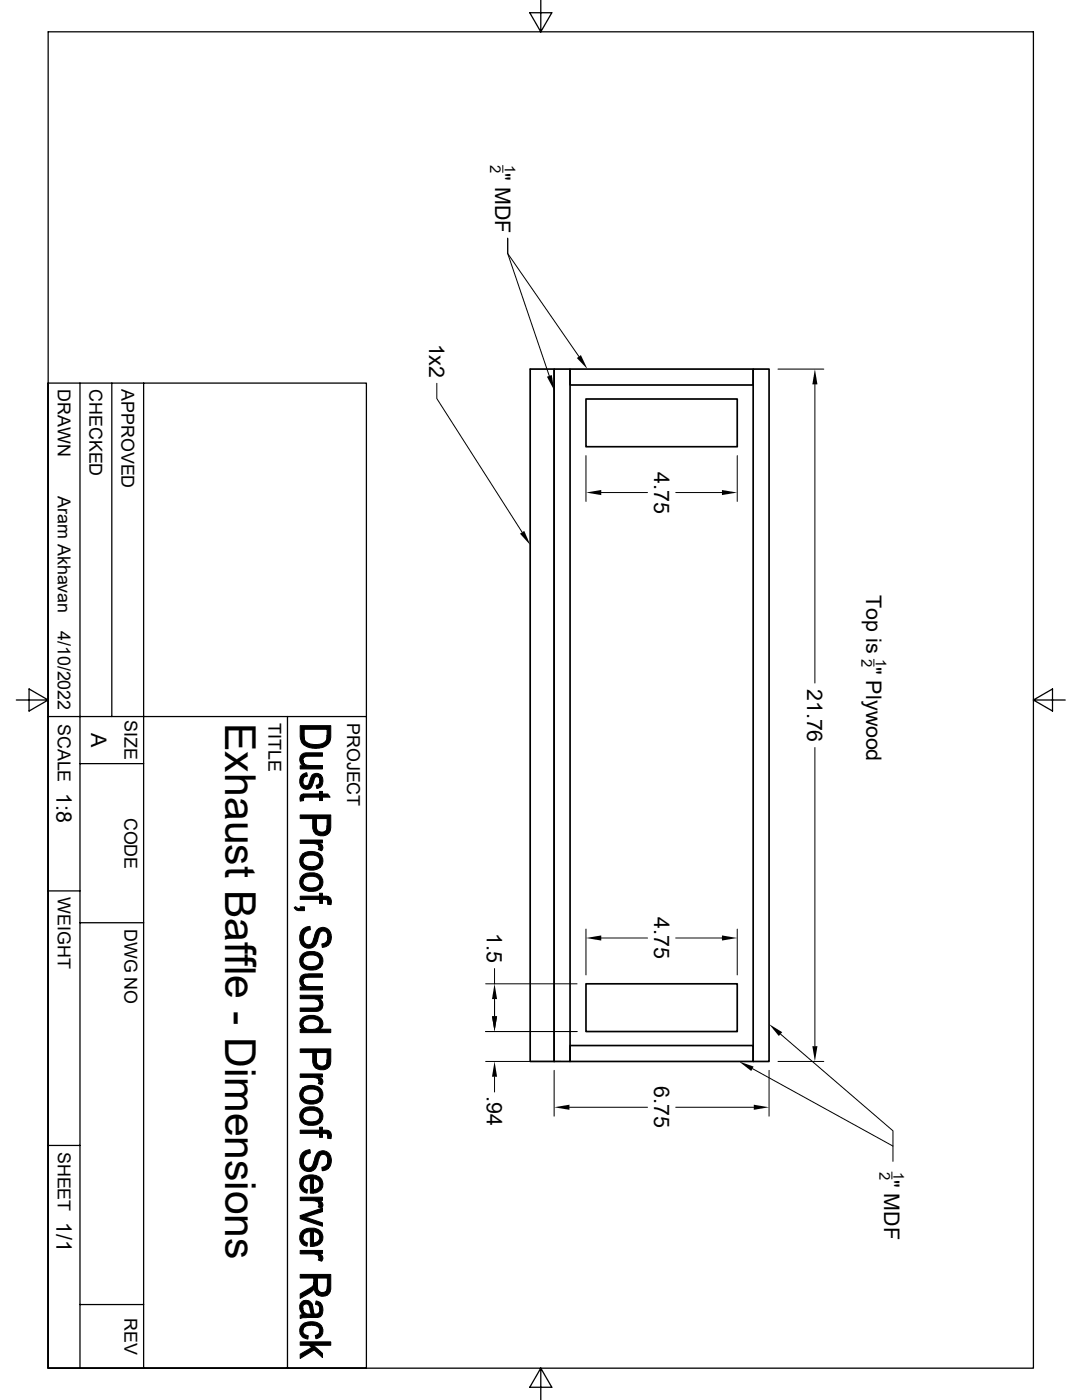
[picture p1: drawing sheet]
<svg xmlns="http://www.w3.org/2000/svg" width="216mm" height="279mm" viewBox="0 0 216 279" stroke-linecap="round" stroke-linejoin="round" font-family="sans-serif">
<path d="M105.8 73.7h4.8v138.1h-4.8zM110.6 73.7h3.1v138.1h-3.1zM113.7 73.7h36.6v3.1h-36.6zM116.9 79.6h30.2v9.6h-30.2zM150.3 73.7h3.2v138.1h-3.2zM116.9 196.3h30.2v9.6h-30.2zM113.7 208.7h36.6v3.1h-36.6z" fill="none" stroke="#000" stroke-width=".34"/>
<g fill="none" stroke="#000" stroke-width=".25">
<path d="M9.6 6.4h196.6v266.6h-196.6zM107.9 0v6.4l2.2-3.9h-4.4l2.2 3.9M9.6 76.5h63.5v196.5h-63.5zM16 76.5v196.5M22.3 76.5v66.5M28.7 76.5v196.5M3.3 139.7h6.3l-3.8 2.2v-4.4l3.8 2.2M206.2 139.7l3.8-2.2v4.4l-3.8-2.2h6.4M9.6 143h63.5M16 152.4h12.7M57.4 143v130M9.6 177.8h6.4"/>
<path d="M16 184.1h12.7M9.6 228.6h6.4M16 260.3h12.7M107.9 273l-2.2 3.9h4.4l-2.2-3.9v6.4"/>
</g>
<g fill="#000" stroke="#000" stroke-width=".2">
<path d="M60.1 158.7l.4-.2 .1 1.3-.7 .1v-.7z" fill-rule="evenodd"/>
<path d="M60.5 151.7l.1 .6v.5l-.2-.1z" fill-rule="evenodd"/>
<path d="M60.4 154.6l.8-.4 .1 .7a.94 .94 0 0 0-.9 1z" fill-rule="evenodd"/>
<path d="M60.2 154.7l.2-.1v1.3a.7 .7 0 0 0 .7 .9 .7 .7 0 0 0 .7-.8 1.58 1.58 0 0 1 1.5-1.7l.5 .3v1.2a.6 .6 0 0 0-.5-.8 .6 .6 0 0 0-.6 .7 1.85 1.85 0 0 1-1.5 1.8 1.73 1.73 0 0 1-1-2.8z" fill-rule="evenodd"/>
<path d="M60.2 150.5l.8-.3h3.3v.7h-2.8a.87 .87 0 0 0-1 .8l-.1 1a1.46 1.46 0 0 1-.2-2.2z" fill-rule="evenodd"/>
<path d="M59.9 152.8h.7v-.5a1.48 1.48 0 0 0 1.4 .5h2.3v.7h-4.4z" fill-rule="evenodd"/>
<path d="M63.8 154.6a1.62 1.62 0 0 1-.5 2.8l-.2-.7a.74 .74 0 0 0 .7-.9z" fill-rule="evenodd"/>
<path d="M60.6 145.5v1.2a1.8 1.8 0 0 0 2.2 1.9 2.17 2.17 0 0 0 2.4-1.1l.1-.8 .1 1.9a4.2 4.2 0 0 1-4.8 0z" fill-rule="evenodd"/>
<path d="M60.5 158.5h3.3v-.6h.5v.6h1.1l.5 .6h-1.6v.7h-.5v-.7h-2.8l-.4 .1-.1 .3z" fill-rule="evenodd"/>
<path d="M59.9 144.8h6.1v2.4l-.3 .9-.3 .5-.1-3.1h-4.7v3.1l-.4-.5-.3-.7z" fill-rule="evenodd"/>
<path d="M60.3 170.6l.1-.2v1.4a1.61 1.61 0 0 0 2.1 1.1l.7-.1a.92 .92 0 0 0 .6-1v1.3a2.85 2.85 0 0 1-3.8-.5l-.2-1.1z" fill-rule="evenodd"/>
<path d="M60.3 174.8l.1-.1v1.3a1.69 1.69 0 0 0 2.3 1.2l.3-.1a1.01 1.01 0 0 0 .8-1.1v1.4a2.68 2.68 0 0 1-3.9-.7l-.1-1z" fill-rule="evenodd"/>
<path d="M59.9 167.6h4.4v.6h-.6v.9a1.24 1.24 0 0 0-1.5-.8h-2.3z" fill-rule="evenodd"/>
<path d="M63.7 168.2a.95 .95 0 0 1 .5 1.6l-.7-.3 .2-.4z" fill-rule="evenodd"/>
<path d="M60.5 170.3a2.76 2.76 0 0 1 3.8 .7l.1 .6v.7l-.6 .8v-1.3a1.43 1.43 0 0 0-1.9-1.2l-.6 .2a1.17 1.17 0 0 0-.9 1z" fill-rule="evenodd"/>
<path d="M60.5 174.6a2.9 2.9 0 0 1 3.6 .4 1.79 1.79 0 0 1-.3 2.4v-1.4a1.43 1.43 0 0 0-1.9-1.1l-1 .3-.4 .4-.1 .4z" fill-rule="evenodd"/>
<path d="M63.1 163.4v1.4a1.1 1.1 0 0 0 1.1 1.3 1.1 1.1 0 0 0 1.1-1.3v1.7l-.7 .3h-.7l-.7-.3h-.2z" fill-rule="evenodd"/>
<path d="M59.9 178.9h3.9v-.6h.5v.6h1.1v1.2a.51 .51 0 0 0-.7-.6h-.4v.8h-.5v-.8h-3.9z" fill-rule="evenodd"/>
<path d="M59.9 162.6h6.1v2.6l-.3 .9-.4 .4v-3.1h-2.2l-.1 3.1-.4-.5-.2-.7v-1.9h-2.5z" fill-rule="evenodd"/>
<path d="M65.4 178.9a1.24 1.24 0 0 1 .6 1.7l-.6-.1z" fill-rule="evenodd"/>
<path d="M60.5 195.9l.1 .5v.6l-.2-.1z" fill-rule="evenodd"/>
<path d="M58.7 181.1l.3-.2 .5 .4 .4 .1v-.4h.8v.7h-.8a1.03 1.03 0 0 1-1.2-.6z" fill-rule="evenodd"/>
<path d="M60.5 185.4l.5-.4 .8-.1 .1 .6a1.52 1.52 0 0 0-1.4 1.7z" fill-rule="evenodd"/>
<path d="M60.3 190.5l.1-.1v1.3a1.69 1.69 0 0 0 2.3 1.2l.3-.1a1.01 1.01 0 0 0 .8-1.1v1.4a2.85 2.85 0 0 1-3.8-.5l-.2-1.2z" fill-rule="evenodd"/>
<path d="M63.7 199.2l.1 .1v1.1z" fill-rule="evenodd"/>
<path d="M60.2 194.7l.7-.3h3.4v.6h-2.8a.87 .87 0 0 0-1 .9l-.1 1a1.46 1.46 0 0 1-.2-2.2z" fill-rule="evenodd"/>
<path d="M59.9 197h.7v-.6a1.34 1.34 0 0 0 1.4 .5h2.3v.7h-4.4z" fill-rule="evenodd"/>
<path d="M59.9 198.6h4.4v.6h-.6v.7l-.4-.4-.6-.2h-2.8z" fill-rule="evenodd"/>
<path d="M60.5 190.3a2.9 2.9 0 0 1 3.6 .5 1.79 1.79 0 0 1-.3 2.3v-1.4a1.43 1.43 0 0 0-1.9-1.1l-1 .3-.4 .4-.1 .4z" fill-rule="evenodd"/>
<path d="M65.4 187v1.7l-.3 .2-.8 .2-.1-.7 .4-.1a1.08 1.08 0 0 0 .8-1.3z" fill-rule="evenodd"/>
<path d="M60.4 185.5l.1-.1v1.8a1.01 1.01 0 0 0 .7 1.3 1.01 1.01 0 0 0 1.3-.8 3.9 3.9 0 0 1 1.2-2.4 1.72 1.72 0 0 1 1.8 .2 1.72 1.72 0 0 1 .6 1.8l-.2 .8-.5 .6v-1.7a.92 .92 0 0 0-.7-1.2 .92 .92 0 0 0-1.1 .9 3.1 3.1 0 0 1-1.4 2.4 1.97 1.97 0 0 1-2-.6 1.97 1.97 0 0 1-.3-2.1l.1-.4z" fill-rule="evenodd"/>
<path d="M60.3 203.2h.1l.1 2.2a1.38 1.38 0 0 1-.2-2.2z" fill-rule="evenodd"/>
<path d="M60.3 217.3l.1-.2v1.4a1.61 1.61 0 0 0 2.1 1.1l.7-.1a.92 .92 0 0 0 .6-1v1.3a2.6 2.6 0 0 1-3.9-.8l-.1-.8z" fill-rule="evenodd"/>
<path d="M59.9 214.3h4.4v.6h-.6v.9a1.24 1.24 0 0 0-1.5-.8h-2.3z" fill-rule="evenodd"/>
<path d="M59.9 201.2h2.7a.91 .91 0 0 0 1.2-.8v-1.1a1.43 1.43 0 0 1 .5 1.8 1.43 1.43 0 0 1-1.7 .7h-2.7z" fill-rule="evenodd"/>
<path d="M60.5 203a2.81 2.81 0 0 1 3.8 .7l.1 .8-.1 .4-.5 .5v-1a1.57 1.57 0 0 0-2.1-1.1l-1 .5-.3 .6v-1.2z" fill-rule="evenodd"/>
<path d="M63.7 214.9a.95 .95 0 0 1 .5 1.6l-.7-.3 .2-.4z" fill-rule="evenodd"/>
<path d="M60.5 217a2.76 2.76 0 0 1 3.8 .7l.1 .6v.6l-.6 .9v-1.3a1.43 1.43 0 0 0-1.9-1.2l-.6 .2a1.17 1.17 0 0 0-.9 1z" fill-rule="evenodd"/>
<path d="M63.1 210.1v1.4a1.1 1.1 0 0 0 1.1 1.3 1.1 1.1 0 0 0 1.1-1.3v1.7l-.7 .3h-.7l-.7-.3-.2-.1z" fill-rule="evenodd"/>
<path d="M60.5 204.7v.1a2.3 2.3 0 0 0 2.8 .4l.4-.4 .1-.4v1h2.2v.7h-6.1v-.7h.6z" fill-rule="evenodd"/>
<path d="M59.9 209.3h6.1v2.6l-.3 .9-.4 .4v-3.1h-2.2l-.1 3-.4-.4-.2-.7v-1.9h-2.5z" fill-rule="evenodd"/>
<path d="M60.3 235.1l.1-.1v1.4a1.1 1.1 0 0 0 .9 1v.7a1.79 1.79 0 0 1-1-3z" fill-rule="evenodd"/>
<path d="M60.5 230l.5-.4 .8-.2 .1 .7a1.52 1.52 0 0 0-1.4 1.7z" fill-rule="evenodd"/>
<path d="M60.4 235a3.1 3.1 0 0 1 3.4 0v1.3a1.23 1.23 0 0 0-1.3-1.1v2.9h-.6v-2.9l-1.1 .3-.4 .9z" fill-rule="evenodd"/>
<path d="M60.3 221.5l.1-.1v1.3a1.69 1.69 0 0 0 2.3 1.2l.3-.1a1.01 1.01 0 0 0 .8-1.1v1.4a2.68 2.68 0 0 1-3.9-.7l-.1-1z" fill-rule="evenodd"/>
<path d="M59.9 238.9h4.4v.7h-.6v.8a1.24 1.24 0 0 0-1.5-.8h-2.3z" fill-rule="evenodd"/>
<path d="M60.5 221.3a2.9 2.9 0 0 1 3.6 .4 1.79 1.79 0 0 1-.3 2.4v-1.4a1.43 1.43 0 0 0-1.9-1.1l-1 .3-.4 .4-.1 .4z" fill-rule="evenodd"/>
<path d="M62.5 235.2v2.2l.9-.2 .4-.5v-1.7a1.77 1.77 0 0 1 .5 2 1.77 1.77 0 0 1-1.8 1.1z" fill-rule="evenodd"/>
<path d="M65.4 231.6v1.7l-.3 .2-.8 .1-.1-.6 .4-.1a1.16 1.16 0 0 0 .8-1.3z" fill-rule="evenodd"/>
<path d="M59.9 225.6h3.9v-.6h.5v.6h1.1v1.2a.51 .51 0 0 0-.7-.6h-.4v.8h-.5v-.8h-3.9z" fill-rule="evenodd"/>
<path d="M65.4 225.6a1.24 1.24 0 0 1 .6 1.6h-.6z" fill-rule="evenodd"/>
<path d="M60.4 230h.1v1.8a1.01 1.01 0 0 0 .7 1.3 1.01 1.01 0 0 0 1.3-.8 3.9 3.9 0 0 1 1.2-2.4 1.72 1.72 0 0 1 1.8 .2 1.72 1.72 0 0 1 .6 1.8l-.2 .8-.5 .6v-1.7a.92 .92 0 0 0-.7-1.2 .92 .92 0 0 0-1.1 .9 3.1 3.1 0 0 1-1.4 2.4 2.05 2.05 0 0 1-2.1-.7 2.05 2.05 0 0 1-.1-2.3z" fill-rule="evenodd"/>
<path d="M60.1 246l.3-.4v1.4a1.19 1.19 0 0 0 .9 1v.7a1.79 1.79 0 0 1-1.2-2.7z" fill-rule="evenodd"/>
<path d="M59.9 258.2l2.3-1.3 .3-.4 .1-.6 .1 1.3-.3 .4-2.5 1.5z" fill-rule="evenodd"/>
<path d="M60.4 245.6a3.1 3.1 0 0 1 3.4 0v1.3a1.17 1.17 0 0 0-1.3-1.1v2.9l-.6 .1v-3l-1.1 .3-.4 .9z" fill-rule="evenodd"/>
<path d="M63.1 259.6l.7 .3v1.4a.83 .83 0 0 0-.9-1z" fill-rule="evenodd"/>
<path d="M59.9 242.6l4.4 1.5v.6l-4.4-1.5z" fill-rule="evenodd"/>
<path d="M59.9 242.6l4.4-1.5v.7l-3.5 1.1z" fill-rule="evenodd"/>
<path d="M59.9 249.6h4.4v.5h-.6v.9a1.24 1.24 0 0 0-1.5-.8h-2.3z" fill-rule="evenodd"/>
<path d="M63.7 239.6a.92 .92 0 0 1 .5 1.5l-.7-.2 .2-.4z" fill-rule="evenodd"/>
<path d="M62.5 245.8v2.2h.2l.6-.2 .5-.5v-1.7a1.75 1.75 0 0 1 .5 2 1.75 1.75 0 0 1-1.8 1.1z" fill-rule="evenodd"/>
<path d="M63.7 250.1a.96 .96 0 0 1 .5 1.6l-.7-.2 .2-.5z" fill-rule="evenodd"/>
<path d="M63.3 255.1v1.5a1.03 1.03 0 0 0 .9 1.3 1.03 1.03 0 0 0 1.1-1.1v1.7l-1.1 .2-.9-.3z" fill-rule="evenodd"/>
<path d="M59.9 254.3h6.1v3l-.2 .7-.5 .4v-3.3h-2v3.3l-.4-.5-.2-.6-.1-2.2h-2.7z" fill-rule="evenodd"/>
<path d="M60.4 261l.1 1.3-.2-.1z" fill-rule="evenodd"/>
<path d="M60.3 264.4l.1-.1v1.3a1.09 1.09 0 0 0 1.1 1l-.1 .7a1.68 1.68 0 0 1-1.5-1.1 1.68 1.68 0 0 1 .4-1.8z" fill-rule="evenodd"/>
<path d="M60.3 259.8l.8-.3a1.17 1.17 0 0 1 1.1 .6l-.1 2.2-.3-1.1a.73 .73 0 0 0-.6-1 .73 .73 0 0 0-.8 .8l-.1 1.2a1.79 1.79 0 0 1 0-2.4z" fill-rule="evenodd"/>
<path d="M63.8 265.6v1.2l-.8 .4-.1-.7h.2a.89 .89 0 0 0 .7-.9z" fill-rule="evenodd"/>
<path d="M59.9 270.3l2.3-1.4 .3-.4 1.8 1.6v.8l-1.6-1.5-2.8 1.7z" fill-rule="evenodd"/>
<path d="M60.5 261.5l.2 .3a1.45 1.45 0 0 0 1.4 .5l.1-2.2 .5 2.1a.76 .76 0 0 0 .8-.1 .76 .76 0 0 0 .3-.8v-1.4a2.04 2.04 0 0 1 0 2.9l-.3 .1-3 .1-.6 .1v-.6l.6-.2z" fill-rule="evenodd"/>
<path d="M60.4 264.3a2.78 2.78 0 0 1 3.8 .5 1.63 1.63 0 0 1-.4 2v-1.2a1.38 1.38 0 0 0-1.9-1.1l-1 .3-.4 .3-.1 .5z" fill-rule="evenodd"/>
<path d="M59.9 267.8h6.1v.7h-3.5l-.3 .4-.5-.4h-1.8z" fill-rule="evenodd"/>
</g>
<g fill="none" stroke="#000" stroke-width=".2">
<path d="M100.3 33v1.4M87.2 76.5v3l17 26.7M115.5 71.2l-14.2-20.6v-3.1v3.1l8.3 24.4M155.2 73.7h9.2M162.6 76.7v59.6M116.9 90.9v9.2M120 98.3h9.2M134.8 98.3h9.3M147.1 90.9v9.2M174.4 131.6v1.4M162.6 149.2v59.6M96.9 196.3h18.2"/>
<path d="M98.7 193.3v3M98.7 199.4v3.4M116.9 185.4v9.2M120 187.2h9.2M134.8 187.2h9.3M147.1 185.4v9.2M96.9 211.8h15.1M96.9 205.9h18.2M98.7 214.9v3M110.6 213.6v9.2M150.2 213.3l28 15.4v3.1M153.5 213.6v9.2"/>
<path d="M155.2 211.8h9.2M155.7 206.4l22.5 19.3v3M113.6 221h15.6M134.8 221h15.6M178 233.9v1.4"/>
</g>
<g fill="#000">
<path d="M109.1 75.2l1-.4 .5 3.1zM115.1 71.5l.8-.6 1.3 2.8zM162.6 73.7l.5 3h-1zM116.9 98.3l3.1-.5v1zM144.1 97.8l3 .5-3 .5zM103.8 106.5l.8-.5 1.2 2.8zM98.7 196.3l.5 3.1h-1zM116.9 187.2l3.1-.5v1zM144.1 186.7l3 .5-3 .5zM98.2 202.8h1l-.5 3.1zM98.7 211.8l.5 3.1h-1zM147.4 211.8l3 1.1-.5 .8z"/>
<path d="M153.5 204.4l2.6 1.6-.7 .8zM162.1 208.8h1l-.5 3zM110.6 221l3-.5v1zM150.4 220.5l3.1 .5-3.1 .5z"/>
</g>
<text font-size="8.5" x="44.9" y="144.3" transform="rotate(90 44.9 144.3)">Exhaust Baffle - Dimensions</text>
<g font-size="4.3">
<text x="98.8" y="34.5" transform="rotate(90 98.8 34.5)">&quot; MDF</text>
<text x="85.6" y="68.6" transform="rotate(90 85.6 68.6)">1x2</text>
<text x="130.5" y="94.2" transform="rotate(90 130.5 94.2)">4.75</text>
<text x="172.8" y="118.8" transform="rotate(90 172.8 118.8)">Top is &quot; Plywood</text>
<text x="161.1" y="137.5" transform="rotate(90 161.1 137.5)">21.76</text>
<text x="18.2" y="146.3" transform="rotate(90 18.2 146.3)">A</text>
<text x="11.3" y="158.2" transform="rotate(90 11.3 158.2)">1:8</text>
<text x="130.5" y="183.1" transform="rotate(90 130.5 183.1)">4.75</text>
<text x="97.2" y="186.3" transform="rotate(90 97.2 186.3)">1.5</text>
<text x="97.2" y="218.8" transform="rotate(90 97.2 218.8)">.94</text>
<text x="130.5" y="216.8" transform="rotate(90 130.5 216.8)">6.75</text>
<text x="176.4" y="235.5" transform="rotate(90 176.4 235.5)">&quot; MDF</text>
<text x="11.3" y="243.8" transform="rotate(90 11.3 243.8)">1/1</text>
</g>
<g font-size="3.6">
<text x="11.5" y="77.7" transform="rotate(90 11.5 77.7)">DRAWN</text>
<text x="17.9" y="77.7" transform="rotate(90 17.9 77.7)">CHECKED</text>
<text x="24.2" y="77.7" transform="rotate(90 24.2 77.7)">APPROVED</text>
<text x="11.5" y="99" transform="rotate(90 11.5 99)">Aram Akhavan</text>
<text x="11.5" y="125.9" transform="rotate(90 11.5 125.9)">4/10/2022</text>
<text x="24.9" y="143.8" transform="rotate(90 24.9 143.8)">SIZE</text>
<text x="11.5" y="144.5" transform="rotate(90 11.5 144.5)">SCALE</text>
<text x="53.6" y="144.3" transform="rotate(90 53.6 144.3)">TITLE</text>
<text x="69.3" y="144.3" transform="rotate(90 69.3 144.3)">PROJECT</text>
<text x="24.9" y="163.2" transform="rotate(90 24.9 163.2)">CODE</text>
<text x="11.5" y="179.1" transform="rotate(90 11.5 179.1)">WEIGHT</text>
<text x="24.9" y="185.4" transform="rotate(90 24.9 185.4)">DWG NO</text>
<text x="11.5" y="229.9" transform="rotate(90 11.5 229.9)">SHEET</text>
<text x="24.9" y="263" transform="rotate(90 24.9 263)">REV</text>
</g>
<g font-size="3">
<text x="97.8" y="32.9" transform="rotate(90 97.8 32.9)">2</text>
<text x="100.7" y="33" transform="rotate(90 100.7 33)">1</text>
<text x="171.9" y="131.5" transform="rotate(90 171.9 131.5)">2</text>
<text x="174.8" y="131.5" transform="rotate(90 174.8 131.5)">1</text>
<text x="175.5" y="233.8" transform="rotate(90 175.5 233.8)">2</text>
<text x="178.3" y="233.9" transform="rotate(90 178.3 233.9)">1</text>
</g>
</svg>
